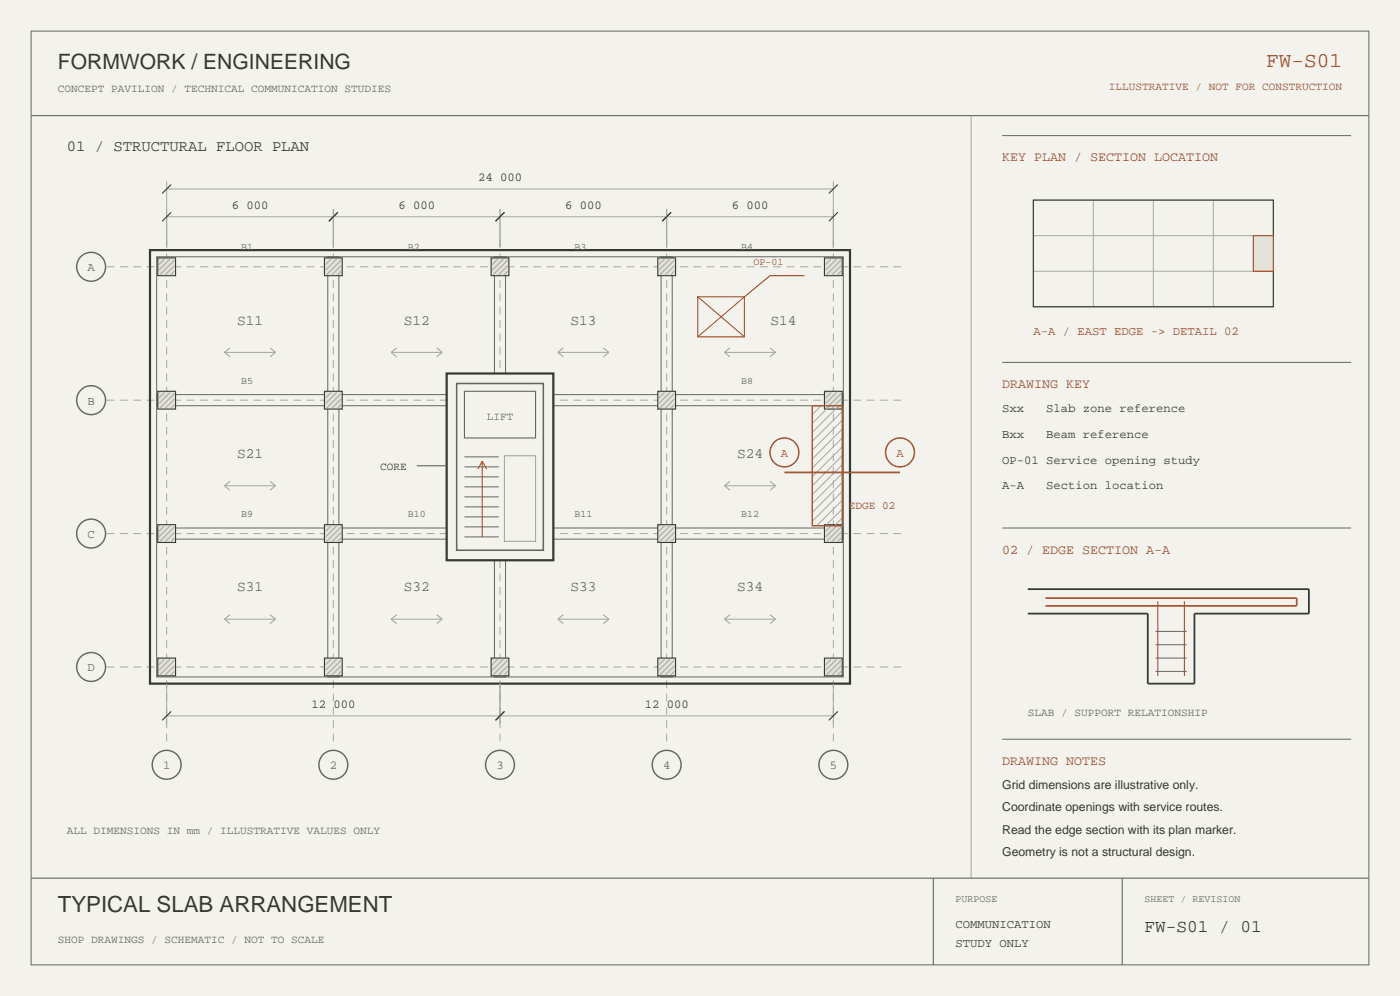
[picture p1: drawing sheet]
<svg xmlns="http://www.w3.org/2000/svg" width="444mm" height="316mm" viewBox="0 0 444 316" stroke-linecap="round" stroke-linejoin="round" font-family="sans-serif">
<path d="M0 0h444.5v316.1h-444.5z" fill="#f4f2ed"/>
<path d="M9.9 9.9h424.7v296.3h-424.7z" fill="none" stroke="#63685f" stroke-width=".32"/>
<path d="M9.9 36.7h424.7" fill="none" stroke="#63685f" stroke-width=".35"/>
<path d="M308.3 36.7v242M52.9 60h211.7M52.9 57.5v20.8M264.6 57.5v20.8M52.9 68.8h211.7M105.8 66.3v12M158.7 66.3v12M211.7 66.3v12" fill="none" stroke="#a5a99f" stroke-width=".32"/>
<path d="M54.3 58.6l-2.8 2.8M266 58.6l-2.8 2.8M54.3 67.4l-2.8 2.8M107.2 67.4l-2.8 2.8M160.2 67.4l-2.9 2.8M213.1 67.4l-2.8 2.8M266 67.4l-2.8 2.8" fill="none" stroke="#343b32" stroke-width=".35"/>
<path d="M52.9 76.2v159.5" fill="none" stroke="#a5a99f" stroke-width=".32" stroke-dasharray="2.5 1.8" stroke-linecap="butt"/>
<circle cx="52.9" cy="242.7" r="4.6" fill="#f4f2ed" stroke="#63685f" stroke-width=".46"/>
<path d="M105.8 76.2v159.5" fill="none" stroke="#a5a99f" stroke-width=".32" stroke-dasharray="2.5 1.8" stroke-linecap="butt"/>
<circle cx="105.8" cy="242.7" r="4.6" fill="#f4f2ed" stroke="#63685f" stroke-width=".46"/>
<path d="M158.7 76.2v159.5" fill="none" stroke="#a5a99f" stroke-width=".32" stroke-dasharray="2.5 1.8" stroke-linecap="butt"/>
<circle cx="158.8" cy="242.7" r="4.6" fill="#f4f2ed" stroke="#63685f" stroke-width=".46"/>
<path d="M211.7 76.2v159.5" fill="none" stroke="#a5a99f" stroke-width=".32" stroke-dasharray="2.5 1.8" stroke-linecap="butt"/>
<circle cx="211.7" cy="242.7" r="4.6" fill="#f4f2ed" stroke="#63685f" stroke-width=".46"/>
<path d="M264.6 76.2v159.5" fill="none" stroke="#a5a99f" stroke-width=".32" stroke-dasharray="2.5 1.8" stroke-linecap="butt"/>
<circle cx="264.6" cy="242.7" r="4.6" fill="#f4f2ed" stroke="#63685f" stroke-width=".46"/>
<path d="M33.9 84.7h253.6" fill="none" stroke="#a5a99f" stroke-width=".32" stroke-dasharray="2.5 1.8" stroke-linecap="butt"/>
<circle cx="28.9" cy="84.7" r="4.6" fill="#f4f2ed" stroke="#63685f" stroke-width=".46"/>
<path d="M33.9 127h253.6" fill="none" stroke="#a5a99f" stroke-width=".32" stroke-dasharray="2.5 1.8" stroke-linecap="butt"/>
<circle cx="28.9" cy="127" r="4.6" fill="#f4f2ed" stroke="#63685f" stroke-width=".46"/>
<path d="M33.9 169.3h253.6" fill="none" stroke="#a5a99f" stroke-width=".32" stroke-dasharray="2.5 1.8" stroke-linecap="butt"/>
<circle cx="28.9" cy="169.3" r="4.6" fill="#f4f2ed" stroke="#63685f" stroke-width=".46"/>
<path d="M33.9 211.7h253.6" fill="none" stroke="#a5a99f" stroke-width=".32" stroke-dasharray="2.5 1.8" stroke-linecap="butt"/>
<circle cx="28.9" cy="211.7" r="4.6" fill="#f4f2ed" stroke="#63685f" stroke-width=".46"/>
<path d="M47.6 79.4h222.3v137.6h-222.3z" fill="none" stroke="#343b32" stroke-width=".71" stroke-linecap="butt"/>
<path d="M49.7 81.5h218.1v133.3h-218.1zM104.1 81.5h3.5v133.3h-3.5zM157 81.5h3.5v133.3h-3.5zM209.9 81.5h3.5v133.3h-3.5zM49.7 125.2h218.1v3.6h-218.1zM49.7 167.6h218.1v3.5h-218.1z" fill="none" stroke="#63685f" stroke-width=".32"/>
<path d="M50.1 81.8h5.6v5.7h-5.6z" fill="#e3e1d8" stroke="#343b32" stroke-width=".35"/>
<path d="M50.4 82.2h.1M52.2 82.2l-1.8 1.8M54 82.2l-3.6 3.5M55.4 82.5l-4.6 4.6M55.4 84.3l-2.8 2.8M55.4 86.1l-1.1 1" fill="none" stroke="#a5a99f" stroke-width=".32"/>
<path d="M50.1 124.2h5.6v5.6h-5.6z" fill="#e3e1d8" stroke="#343b32" stroke-width=".35"/>
<path d="M50.4 124.5h.1M52.2 124.5l-1.8 1.8M54 124.5l-3.6 3.6M55.4 124.9l-4.6 4.6M55.4 126.6l-2.8 2.9M55.4 128.4l-1.1 1.1" fill="none" stroke="#a5a99f" stroke-width=".32"/>
<path d="M50.1 166.5h5.6v5.7h-5.6z" fill="#e3e1d8" stroke="#343b32" stroke-width=".35"/>
<path d="M50.4 166.9h.1M52.2 166.9l-1.8 1.7M54 166.9l-3.6 3.5M55.4 167.2l-4.6 4.6M55.4 169l-2.8 2.8M55.4 170.7l-1.1 1.1" fill="none" stroke="#a5a99f" stroke-width=".32"/>
<path d="M50.1 208.8h5.6v5.7h-5.6z" fill="#e3e1d8" stroke="#343b32" stroke-width=".35"/>
<path d="M50.4 209.2h.1M52.2 209.2l-1.8 1.8M54 209.2l-3.6 3.5M55.4 209.5l-4.6 4.6M55.4 211.3l-2.8 2.8M55.4 213.1l-1.1 1" fill="none" stroke="#a5a99f" stroke-width=".32"/>
<path d="M103 81.8h5.7v5.7h-5.7z" fill="#e3e1d8" stroke="#343b32" stroke-width=".35"/>
<path d="M103.4 82.2h.1M105.1 82.2l-1.7 1.8M106.9 82.2l-3.5 3.5M108.3 82.5l-4.6 4.6M108.3 84.3l-2.8 2.8M108.3 86.1l-1.1 1" fill="none" stroke="#a5a99f" stroke-width=".32"/>
<path d="M103 124.2h5.7v5.6h-5.7z" fill="#e3e1d8" stroke="#343b32" stroke-width=".35"/>
<path d="M103.4 124.5h.1M105.1 124.5l-1.7 1.8M106.9 124.5l-3.5 3.6M108.3 124.9l-4.6 4.6M108.3 126.6l-2.8 2.9M108.3 128.4l-1.1 1.1" fill="none" stroke="#a5a99f" stroke-width=".32"/>
<path d="M103 166.5h5.7v5.7h-5.7z" fill="#e3e1d8" stroke="#343b32" stroke-width=".35"/>
<path d="M103.4 166.9h.1M105.1 166.9l-1.7 1.7M106.9 166.9l-3.5 3.5M108.3 167.2l-4.6 4.6M108.3 169l-2.8 2.8M108.3 170.7l-1.1 1.1" fill="none" stroke="#a5a99f" stroke-width=".32"/>
<path d="M103 208.8h5.7v5.7h-5.7z" fill="#e3e1d8" stroke="#343b32" stroke-width=".35"/>
<path d="M103.4 209.2h.1M105.1 209.2l-1.7 1.8M106.9 209.2l-3.5 3.5M108.3 209.5l-4.6 4.6M108.3 211.3l-2.8 2.8M108.3 213.1l-1.1 1" fill="none" stroke="#a5a99f" stroke-width=".32"/>
<path d="M155.9 81.8h5.7v5.7h-5.7z" fill="#e3e1d8" stroke="#343b32" stroke-width=".35"/>
<path d="M156.3 82.2h.1M158 82.2l-1.7 1.8M159.8 82.2l-3.5 3.5M161.2 82.5l-4.6 4.6M161.2 84.3l-2.8 2.8M161.2 86.1l-1 1" fill="none" stroke="#a5a99f" stroke-width=".32"/>
<path d="M155.9 208.8h5.7v5.7h-5.7z" fill="#e3e1d8" stroke="#343b32" stroke-width=".35"/>
<path d="M156.3 209.2h.1M158 209.2l-1.7 1.8M159.8 209.2l-3.5 3.5M161.2 209.5l-4.6 4.6M161.2 211.3l-2.8 2.8M161.2 213.1l-1 1" fill="none" stroke="#a5a99f" stroke-width=".32"/>
<path d="M208.8 81.8h5.7v5.7h-5.7z" fill="#e3e1d8" stroke="#343b32" stroke-width=".35"/>
<path d="M209.2 82.2h.1M211 82.2l-1.8 1.8M212.7 82.2l-3.5 3.5M214.1 82.5l-4.6 4.6M214.1 84.3l-2.8 2.8M214.1 86.1l-1 1" fill="none" stroke="#a5a99f" stroke-width=".32"/>
<path d="M208.8 124.2h5.7v5.6h-5.7z" fill="#e3e1d8" stroke="#343b32" stroke-width=".35"/>
<path d="M209.2 124.5h.1M211 124.5l-1.8 1.8M212.7 124.5l-3.5 3.6M214.1 124.9l-4.6 4.6M214.1 126.6l-2.8 2.9M214.1 128.4l-1 1.1" fill="none" stroke="#a5a99f" stroke-width=".32"/>
<path d="M208.8 166.5h5.7v5.7h-5.7z" fill="#e3e1d8" stroke="#343b32" stroke-width=".35"/>
<path d="M209.2 166.9h.1M211 166.9l-1.8 1.7M212.7 166.9l-3.5 3.5M214.1 167.2l-4.6 4.6M214.1 169l-2.8 2.8M214.1 170.7l-1 1.1" fill="none" stroke="#a5a99f" stroke-width=".32"/>
<path d="M208.8 208.8h5.7v5.7h-5.7z" fill="#e3e1d8" stroke="#343b32" stroke-width=".35"/>
<path d="M209.2 209.2h.1M211 209.2l-1.8 1.8M212.7 209.2l-3.5 3.5M214.1 209.5l-4.6 4.6M214.1 211.3l-2.8 2.8M214.1 213.1l-1 1" fill="none" stroke="#a5a99f" stroke-width=".32"/>
<path d="M261.8 81.8h5.6v5.7h-5.6z" fill="#e3e1d8" stroke="#343b32" stroke-width=".35"/>
<path d="M262.1 82.2h.1M263.9 82.2l-1.8 1.8M265.6 82.2l-3.5 3.5M267.1 82.5l-4.6 4.6M267.1 84.3l-2.9 2.8M267.1 86.1l-1.1 1" fill="none" stroke="#a5a99f" stroke-width=".32"/>
<path d="M261.8 124.2h5.6v5.6h-5.6z" fill="#e3e1d8" stroke="#343b32" stroke-width=".35"/>
<path d="M262.1 124.5h.1M263.9 124.5l-1.8 1.8M265.6 124.5l-3.5 3.6M267.1 124.9l-4.6 4.6M267.1 126.6l-2.9 2.9M267.1 128.4l-1.1 1.1" fill="none" stroke="#a5a99f" stroke-width=".32"/>
<path d="M261.8 166.5h5.6v5.7h-5.6z" fill="#e3e1d8" stroke="#343b32" stroke-width=".35"/>
<path d="M262.1 166.9h.1M263.9 166.9l-1.8 1.7M265.6 166.9l-3.5 3.5M267.1 167.2l-4.6 4.6M267.1 169l-2.9 2.8M267.1 170.7l-1.1 1.1" fill="none" stroke="#a5a99f" stroke-width=".32"/>
<path d="M261.8 208.8h5.6v5.7h-5.6z" fill="#e3e1d8" stroke="#343b32" stroke-width=".35"/>
<g fill="none" stroke="#a5a99f" stroke-width=".32">
<path d="M71.3 111.8h16.2M124.2 111.8h16.2M177.1 111.8h16.2M230 111.8h16.2M71.3 154.2h16.2M230 154.2h16.2M71.3 196.5h16.2M124.2 196.5h16.2M177.1 196.5h16.2M230 196.5h16.2M262.1 209.2h.1M263.9 209.2l-1.8 1.8"/>
<path d="M265.6 209.2l-3.5 3.5M267.1 209.5l-4.6 4.6M267.1 211.3l-2.9 2.8M267.1 213.1l-1.1 1"/>
</g>
<g fill="none" stroke="#a5a99f" stroke-width=".35">
<path d="M73 110.4l-1.7 1.4 1.7 1.4M85.7 110.4l1.8 1.4-1.8 1.4M125.9 110.4l-1.7 1.4 1.7 1.4M138.6 110.4l1.8 1.4-1.8 1.4M178.9 110.4l-1.8 1.4 1.8 1.4M191.6 110.4l1.7 1.4-1.7 1.4M231.8 110.4l-1.8 1.4 1.8 1.4M244.5 110.4l1.7 1.4-1.7 1.4M73 152.8l-1.7 1.4 1.7 1.4M85.7 152.8l1.8 1.4-1.8 1.4M231.8 152.8l-1.8 1.4 1.8 1.4M244.5 152.8l1.7 1.4-1.7 1.4"/>
<path d="M73 195.1l-1.7 1.4 1.7 1.4M85.7 195.1l1.8 1.4-1.8 1.4M125.9 195.1l-1.7 1.4 1.7 1.4M138.6 195.1l1.8 1.4-1.8 1.4M178.9 195.1l-1.8 1.4 1.8 1.4M191.6 195.1l1.7 1.4-1.7 1.4M231.8 195.1l-1.8 1.4 1.8 1.4M244.5 195.1l1.7 1.4-1.7 1.4"/>
</g>
<path d="M141.8 118.5h33.9v59.3h-33.9z" fill="#f4f2ed" stroke="#343b32" stroke-width=".71" stroke-linecap="butt"/>
<path d="M145 121.7h27.5v52.9h-27.5z" fill="none" stroke="#63685f" stroke-width=".49"/>
<path d="M147.5 124.2h22.5v14.8h-22.5zM132.3 147.8h9.5" fill="none" stroke="#63685f" stroke-width=".35"/>
<path d="M147.5 145h10.9M147.5 148.2h10.9M147.5 151.3h10.9M147.5 154.5h10.9M147.5 157.7h10.9M147.5 160.9h10.9M147.5 164h10.9M147.5 167.2h10.9M147.5 170.4h10.9" fill="none" stroke="#63685f" stroke-width=".32"/>
<path d="M160.2 144.6h9.8v27.2h-9.8z" fill="none" stroke="#a5a99f" stroke-width=".35"/>
<path d="M221.5 94.2h14.9v12.7h-14.9zM255.4 87.5h-10.9l-8.1 6.7M153.1 146.4v24M153.1 146.4l-1.4 2.5M153.1 146.4l1.4 2.5" fill="none" stroke="#a64b27" stroke-width=".35"/>
<path d="M221.5 94.2l14.9 12.7M236.4 94.2l-14.9 12.7" fill="none" stroke="#a64b27" stroke-width=".32"/>
<g fill="none" stroke="#a5a99f" stroke-width=".32">
<path d="M257.9 128.8h.1M260.7 128.8l-2.8 2.8M263.5 128.8l-5.6 5.6M266.3 128.8l-8.4 8.4M267.4 130.5l-9.5 9.6M267.4 133.3l-9.5 9.6M267.4 136.2l-9.5 9.5M267.4 139l-9.5 9.5M267.4 141.8l-9.5 9.5M267.4 144.6l-9.5 9.6M267.4 147.5l-9.5 9.5M267.4 150.3l-9.5 9.5"/>
<path d="M267.4 153.1l-9.5 9.5M267.4 155.9l-9.5 9.6M267.4 158.7l-8.1 8.2M267.4 161.6l-5.3 5.3M267.4 164.4l-2.5 2.5"/>
</g>
<path d="M257.9 128.8h9.5v38.1h-9.5z" fill="none" stroke="#a64b27" stroke-width=".42"/>
<path d="M249.1 149.9h36.7" fill="none" stroke="#a64b27" stroke-width=".56"/>
<g fill="#f4f2ed" stroke="#a64b27" stroke-width=".46">
<circle cx="249.1" cy="143.6" r="4.6"/>
<circle cx="285.8" cy="143.6" r="4.6"/>
</g>
<path d="M328.1 63.5h76.2v33.9h-76.2zM328.1 74.8h76.2M347.1 63.5v33.9M366.2 63.5v33.9M385.2 63.5v33.9M328.1 86.1h76.2M52.9 217v12.7M158.7 217v12.7M264.6 217v12.7M52.9 227.2h211.7" fill="none" stroke="#a5a99f" stroke-width=".32"/>
<path d="M328.1 63.5h76.2v33.9h-76.2zM54.3 225.8l-2.8 2.8M160.2 225.8l-2.9 2.8M266 225.8l-2.8 2.8" fill="none" stroke="#343b32" stroke-width=".35"/>
<path d="M318.2 43h110.8" fill="none" stroke="#63685f" stroke-width=".32"/>
<path d="M397.9 74.8h6.4v11.3h-6.4z" fill="#e3e1d8" stroke="#a64b27" stroke-width=".35"/>
<path d="M318.2 115h110.8M318.2 167.6h110.8M366.9 200.4h9.9M366.9 204.6h9.9M366.9 208.8h9.9M366.9 213.1h9.9M318.2 234.6h110.8" fill="none" stroke="#63685f" stroke-width=".32"/>
<path d="M326.3 187h89.3v7.7h-36.4v22.3h-14.8v-22.3h-38.1" fill="none" stroke="#343b32" stroke-width=".56"/>
<path d="M332 189.8h79.7v2.5h-79.7" fill="none" stroke="#a64b27" stroke-width=".53"/>
<path d="M367.6 190.9v23.6M376.1 190.9v23.6" fill="none" stroke="#a64b27" stroke-width=".35"/>
<path d="M9.9 278.7h424.7M296.3 278.7v27.5M356.3 278.7v27.5" fill="none" stroke="#63685f" stroke-width=".35"/>
<text font-size="7.1" fill="#343b32" x="18.3" y="289.3">TYPICAL SLAB ARRANGEMENT</text>
<text font-size="6.7" fill="#343b32" x="18.3" y="21.9">FORMWORK / ENGINEERING</text>
<text font-size="6.7" fill="#a64b27" x="402" y="21.2">FW-S01</text>
<text font-size="5.6" fill="#343b32" x="363.4" y="295.6">FW-S01 / 01</text>
<text font-size="4.9" fill="#343b32" x="21.2" y="48">01 / STRUCTURAL FLOOR PLAN</text>
<g font-size="4.6" fill="#63685f">
<text x="75.2" y="103">S11</text>
<text x="128.2" y="103">S12</text>
<text x="181.1" y="103">S13</text>
<text x="244.6" y="103">S14</text>
<text x="75.2" y="145.3">S21</text>
<text x="234" y="145.3">S24</text>
<text x="75.2" y="187.7">S31</text>
<text x="128.2" y="187.7">S32</text>
<text x="181.1" y="187.7">S33</text>
<text x="234" y="187.7">S34</text>
</g>
<g font-size="4.2" fill="#a64b27">
<text x="318.2" y="51.2">KEY PLAN / SECTION LOCATION</text>
<text x="318.2" y="123.1">DRAWING KEY</text>
<text x="318.2" y="175.7">02 / EDGE SECTION A-A</text>
<text x="318.2" y="242.7">DRAWING NOTES</text>
</g>
<g font-size="3.9" fill="#343b32">
<text x="151.8" y="57.5">24 000</text>
<text x="73.6" y="66.3">6 000</text>
<text x="126.5" y="66.3">6 000</text>
<text x="179.4" y="66.3">6 000</text>
<text x="232.3" y="66.3">6 000</text>
<text x="318.2" y="130.9">Sxx</text>
<text x="332.2" y="130.9">Slab zone reference</text>
<text x="318.2" y="139">Bxx</text>
<text x="332.2" y="139">Beam reference</text>
<text x="318.2" y="147.1">OP-01 Service opening study</text>
<text x="318.2" y="155.2">A-A</text>
<text x="332.2" y="155.2">Section location</text>
<text x="98.8" y="224.7">12 000</text>
<text x="204.7" y="224.7">12 000</text>
<text x="318.2" y="250.5">Grid dimensions are illustrative only.</text>
<text x="318.2" y="257.5">Coordinate openings with service routes.</text>
<text x="318.2" y="264.6">Read the edge section with its plan marker.</text>
<text x="318.2" y="271.6">Geometry is not a structural design.</text>
<text x="303.4" y="294.6">COMMUNICATION</text>
<text x="303.4" y="300.6">STUDY ONLY</text>
</g>
<g font-size="3.9" fill="#63685f">
<text x="27.8" y="86.1">A</text>
<text x="27.8" y="128.4">B</text>
<text x="27.8" y="170.7">C</text>
<text x="27.8" y="213.1">D</text>
<text x="51.8" y="244.1">1</text>
<text x="104.7" y="244.1">2</text>
<text x="157.6" y="244.1">3</text>
<text x="210.5" y="244.1">4</text>
<text x="263.4" y="244.1">5</text>
</g>
<g font-size="3.9" fill="#a64b27">
<text x="328.1" y="106.2">A-A / EAST EDGE -&gt; DETAIL 02</text>
<text x="247.9" y="145">A</text>
<text x="284.6" y="145">A</text>
</g>
<g font-size="3.5" fill="#63685f">
<text x="18.3" y="29.3">CONCEPT PAVILION / TECHNICAL COMMUNICATION STUDIES</text>
<text x="154.5" y="133.3">LIFT</text>
<text x="326.3" y="227.2">SLAB / SUPPORT RELATIONSHIP</text>
<text x="21.2" y="264.6">ALL DIMENSIONS IN mm / ILLUSTRATIVE VALUES ONLY</text>
<text x="18.3" y="299.2">SHOP DRAWINGS / SCHEMATIC / NOT TO SCALE</text>
</g>
<g font-size="3.5" fill="#a64b27">
<text x="352.1" y="28.6">ILLUSTRATIVE / NOT FOR CONSTRUCTION</text>
<text x="269.5" y="161.6">EDGE 02</text>
</g>
<text font-size="3.5" fill="#343b32" x="120.6" y="149.2">CORE</text>
<g font-size="3.2" fill="#63685f">
<text x="76.5" y="79.4">B1</text>
<text x="129.4" y="79.4">B2</text>
<text x="182.4" y="79.4">B3</text>
<text x="235.3" y="79.4">B4</text>
<text x="76.5" y="121.7">B5</text>
<text x="235.3" y="121.7">B8</text>
<text x="76.5" y="164">B9</text>
<text x="129.4" y="164">B10</text>
<text x="182.4" y="164">B11</text>
<text x="235.3" y="164">B12</text>
<text x="303.4" y="286.1">PURPOSE</text>
<text x="363.4" y="286.1">SHEET / REVISION</text>
</g>
<text font-size="3.2" fill="#a64b27" x="239.2" y="84">OP-01</text>
</svg>
